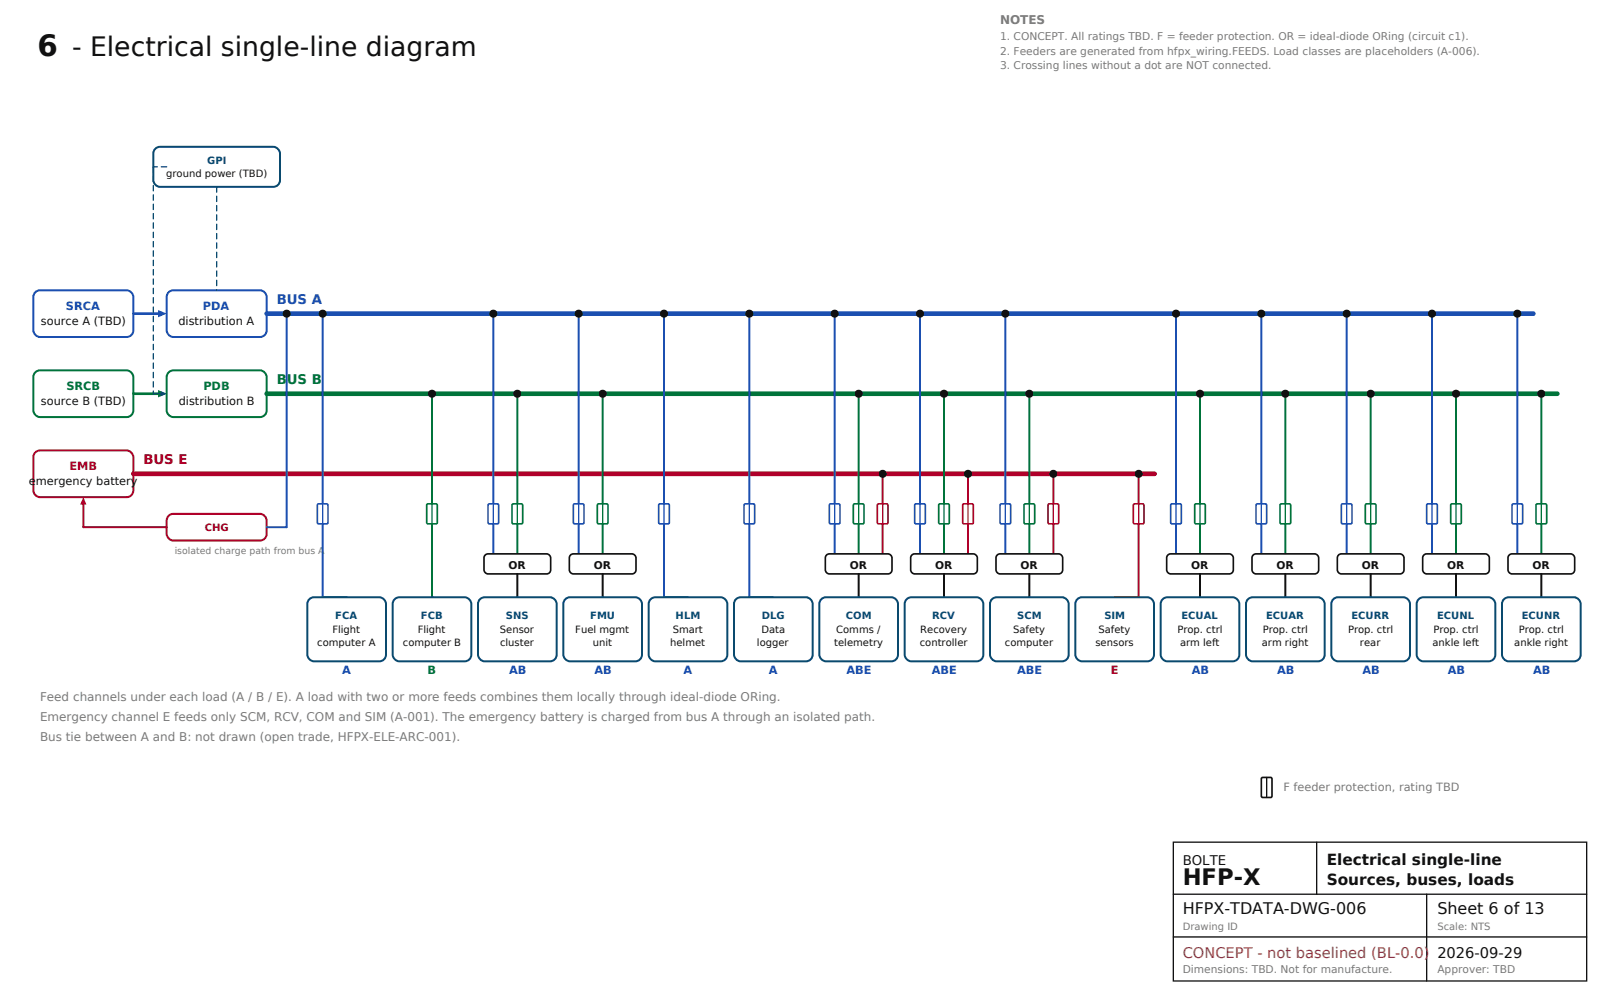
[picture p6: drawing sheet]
<svg xmlns="http://www.w3.org/2000/svg" width="635mm" height="397mm" viewBox="0 0 635 397" stroke-linecap="round" stroke-linejoin="round" font-family="sans-serif">
<g fill="#fff" stroke="#1b4fb0" stroke-width=".79" stroke-linecap="butt">
<path d="M14.2 115.7l1.7-.6h34.4l1.1 .3 .9 .8 .6 1.5v13.3l-.3 1.1-1.2 1.2-1.1 .3h-34.4l-1.2-.3-.9-.8-.6-1.5v-13.3l.3-1.1z"/>
<path d="M67.1 115.7l1.7-.6h34.4l1.2 .3 .9 .8 .5 1.5v13.3l-.2 1.1-1.2 1.2-1.2 .3h-34.4l-1.2-.3-.9-.8-.6-1.5v-13.3l.3-1.1z"/>
</g>
<g fill="#fff" stroke="#00733a" stroke-width=".79" stroke-linecap="butt">
<path d="M14.2 147.4l1.7-.6h34.4l1.1 .4 .9 .8 .6 1.5v13.2l-.3 1.2-1.2 1.2-1.1 .3h-34.4l-1.2-.4-.9-.7-.6-1.6v-13.2l.3-1.2z"/>
<path d="M67.1 147.4l1.7-.6h34.4l1.2 .4 .9 .8 .5 1.5v13.2l-.2 1.2-1.2 1.2-1.2 .3h-34.4l-1.2-.4-.9-.7-.6-1.6v-13.2l.3-1.2z"/>
</g>
<path d="M14.2 179.2l1.7-.6h34.4l1.1 .3 .9 .8 .6 1.5v13.3l-.3 1.1-1.2 1.2-1.1 .3h-34.4l-1.2-.3-.9-.8-.6-1.5v-13.3l.3-1.1z" fill="#fff" stroke="#b0002a" stroke-width=".79" stroke-linecap="butt"/>
<path d="M61.4 59.2l.9-.7 1.2-.3 45.6 .1 1 .6 1 1.4v11.7l-1 1.5-1.6 .6-45.6-.1-1.5-1-.5-1.6v-10.5z" fill="#fff" stroke="#0a4a6e" stroke-width=".79" stroke-linecap="butt"/>
<path d="M52.9 124.4h11" fill="none" stroke="#1b4fb0" stroke-width="1.1"/>
<path d="M62.7 122.9l3.4 1.5-3.4 1.4z" fill="#1b4fb0"/>
<path d="M52.9 156.1h11" fill="none" stroke="#00733a" stroke-width="1.1"/>
<path d="M62.7 154.6l3.4 1.5-3.4 1.5z" fill="#00733a"/>
<path d="M60.9 66.1v90M66.1 66.1h-5.2M86 74.1v41" fill="none" stroke="#0a4a6e" stroke-width=".53" stroke-dasharray="2.1 1.6"/>
<path d="M60.9 156.1h3.7" fill="none" stroke="#0a4a6e" stroke-width=".53"/>
<path d="M63.7 155.1l2.4 1-2.4 1z" fill="#0a4a6e"/>
<path d="M105.8 124.4h502.7" fill="none" stroke="#1b4fb0" stroke-width="1.9"/>
<path d="M105.8 156.1h512.3" fill="none" stroke="#00733a" stroke-width="1.9"/>
<path d="M52.9 187.9h405.4" fill="none" stroke="#b0002a" stroke-width="1.9"/>
<path d="M113.8 124.4v84.6" fill="none" stroke="#1b4fb0" stroke-width=".79"/>
<circle cx="113.8" cy="124.4" r="1.6" fill="#111"/>
<path d="M67.1 204.3l1.7-.6 35 .1 1 .6 1 1.5v6.4l-1 1.4-1.6 .6-35-.1-1.5-1-.6-1.5 .1-5.9z" fill="#fff" stroke="#b0002a" stroke-width=".79" stroke-linecap="butt"/>
<path d="M105.8 209h8" fill="none" stroke="#1b4fb0" stroke-width=".79"/>
<path d="M33.1 199v10h33" fill="none" stroke="#b0002a" stroke-width=".79"/>
<path d="M33.1 197.1l1.2 3h-2.5z" fill="#b0002a"/>
<path d="M128.1 124.4v112.4" fill="none" stroke="#1b4fb0" stroke-width=".79"/>
<circle cx="128" cy="124.4" r="1.6" fill="#111"/>
<path d="M126 200l.5-.2h3.1l.5 .2 .1 7.2-.3 .4-3.4 .1-.5-.3z" fill="#fff" stroke="#1b4fb0" stroke-width=".66" stroke-linecap="butt"/>
<path d="M128.1 199.8v7.9" fill="none" stroke="#1b4fb0" stroke-width=".53"/>
<path d="M128.1 236.8h9.5" fill="none" stroke="#1b4fb0" stroke-width=".79"/>
<path d="M122.6 237.8l.9-.7 1.1-.3h25.9l1.7 .7 .7 .9 .3 1v20.2l-.6 1.6-.9 .7-1.2 .3h-25.9l-1.6-.7-.8-.9-.2-1v-20.2z" fill="#fff" stroke="#0a4a6e" stroke-width=".79" stroke-linecap="butt"/>
<path d="M171.4 156.1v80.7" fill="none" stroke="#00733a" stroke-width=".79"/>
<circle cx="171.4" cy="156.1" r="1.6" fill="#111"/>
<path d="M169.4 200l.5-.2h3.1l.5 .2 .1 7.2-.3 .4-3.4 .1-.5-.3z" fill="#fff" stroke="#00733a" stroke-width=".66" stroke-linecap="butt"/>
<path d="M171.4 199.8v7.9" fill="none" stroke="#00733a" stroke-width=".53"/>
<circle cx="171.5" cy="236.8" r=".4" fill="#00733a"/>
<path d="M156.4 237.8l.9-.7 1.2-.3h25.9l1.7 .7 .7 .9 .3 1v20.2l-.6 1.6-.9 .7-1.2 .3h-25.9l-1.7-.7-.7-.9-.3-1v-20.2z" fill="#fff" stroke="#0a4a6e" stroke-width=".79" stroke-linecap="butt"/>
<path d="M195.8 124.4v95.2" fill="none" stroke="#1b4fb0" stroke-width=".79"/>
<circle cx="195.8" cy="124.4" r="1.6" fill="#111"/>
<path d="M193.9 199.8h3.5l.4 .2 .1 7.2-.3 .4-3.4 .1-.5-.3v-7.1z" fill="#fff" stroke="#1b4fb0" stroke-width=".66" stroke-linecap="butt"/>
<path d="M195.8 199.8v7.9" fill="none" stroke="#1b4fb0" stroke-width=".53"/>
<path d="M205.3 156.1v63.5" fill="none" stroke="#00733a" stroke-width=".79"/>
<circle cx="205.3" cy="156.1" r="1.6" fill="#111"/>
<path d="M203.3 200l.4-.2h3.2l.5 .2v7.2l-.2 .4-3.5 .1-.4-.3z" fill="#fff" stroke="#00733a" stroke-width=".66" stroke-linecap="butt"/>
<path d="M205.3 199.8v7.9" fill="none" stroke="#00733a" stroke-width=".53"/>
<path d="M192.4 220.3l1.3-.7 23.8 .1 .7 .6 .3 .9v4.8a1.59 1.59 0 0 1-1.5 1.5l-23.8-.1-.8-.6-.3-.8v-4.8z" fill="#fff" stroke="#111" stroke-width=".66" stroke-linecap="butt"/>
<path d="M205.3 227.5v9.3" fill="none" stroke="#111" stroke-width=".79"/>
<path d="M190.3 237.8l.9-.7 1.2-.3h25.9l1.6 .7 .8 .9 .2 1v20.2l-.6 1.6-.9 .7-1.1 .3h-25.9l-1.7-.7-.7-.9-.3-1v-20.2z" fill="#fff" stroke="#0a4a6e" stroke-width=".79" stroke-linecap="butt"/>
<path d="M229.7 124.4v95.2" fill="none" stroke="#1b4fb0" stroke-width=".79"/>
<circle cx="229.6" cy="124.4" r="1.6" fill="#111"/>
<path d="M227.8 199.8h3.4l.5 .2 .1 7.2-.3 .4-3.4 .1-.5-.3-.1-7.1z" fill="#fff" stroke="#1b4fb0" stroke-width=".66" stroke-linecap="butt"/>
<path d="M229.7 199.8v7.9" fill="none" stroke="#1b4fb0" stroke-width=".53"/>
<path d="M239.2 156.1v63.5" fill="none" stroke="#00733a" stroke-width=".79"/>
<circle cx="239.2" cy="156.1" r="1.6" fill="#111"/>
<path d="M237.3 199.8h3.5l.4 .2 .1 7.2-.3 .4-3.4 .1-.5-.3v-7.1z" fill="#fff" stroke="#00733a" stroke-width=".66" stroke-linecap="butt"/>
<path d="M239.2 199.8v7.9" fill="none" stroke="#00733a" stroke-width=".53"/>
<path d="M226.3 220.3l1.2-.7 23.8 .1 .8 .6 .3 .9v4.8a1.59 1.59 0 0 1-1.6 1.5l-23.8-.1-.7-.6-.3-.8v-4.8z" fill="#fff" stroke="#111" stroke-width=".66" stroke-linecap="butt"/>
<path d="M239.2 227.5v9.3" fill="none" stroke="#111" stroke-width=".79"/>
<path d="M224.2 237.8l.9-.7 1.1-.3h25.9l1.7 .7 .7 .9 .3 1v20.2l-.6 1.6-.9 .7-1.2 .3h-25.9l-1.6-.7-.8-.9-.2-1v-20.2z" fill="#fff" stroke="#0a4a6e" stroke-width=".79" stroke-linecap="butt"/>
<path d="M263.5 124.4v112.4" fill="none" stroke="#1b4fb0" stroke-width=".79"/>
<circle cx="263.5" cy="124.4" r="1.6" fill="#111"/>
<path d="M261.7 199.8h3.4l.5 .2v7.2l-.2 .4-3.5 .1-.4-.3-.1-7.1z" fill="#fff" stroke="#1b4fb0" stroke-width=".66" stroke-linecap="butt"/>
<path d="M263.5 199.8v7.9" fill="none" stroke="#1b4fb0" stroke-width=".53"/>
<path d="M263.5 236.8h9.5" fill="none" stroke="#1b4fb0" stroke-width=".79"/>
<path d="M258 237.8l.9-.7 1.2-.3h25.9l1.7 .7 .7 .9 .3 1v20.2l-.6 1.6-.9 .7-1.2 .3h-25.9l-1.7-.7-.7-.9-.3-1v-20.2z" fill="#fff" stroke="#0a4a6e" stroke-width=".79" stroke-linecap="butt"/>
<path d="M297.4 124.4v112.4" fill="none" stroke="#1b4fb0" stroke-width=".79"/>
<circle cx="297.4" cy="124.4" r="1.6" fill="#111"/>
<path d="M295.5 199.8h3.5l.4 .2 .1 7.2-.3 .4-3.4 .1-.5-.3v-7.1z" fill="#fff" stroke="#1b4fb0" stroke-width=".66" stroke-linecap="butt"/>
<path d="M297.4 199.8v7.9" fill="none" stroke="#1b4fb0" stroke-width=".53"/>
<path d="M297.4 236.8h9.5" fill="none" stroke="#1b4fb0" stroke-width=".79"/>
<path d="M291.9 237.8l.9-.7 1.2-.3h25.9l1.6 .7 .8 .9 .2 1v20.2l-.6 1.6-.9 .7-1.1 .3h-25.9l-1.7-.7-.7-.9-.3-1v-20.2z" fill="#fff" stroke="#0a4a6e" stroke-width=".79" stroke-linecap="butt"/>
<path d="M331.3 124.4v95.2" fill="none" stroke="#1b4fb0" stroke-width=".79"/>
<circle cx="331.2" cy="124.4" r="1.6" fill="#111"/>
<path d="M329.2 200l.5-.2h3.1l.5 .2 .1 7.2-.3 .4-3.4 .1-.5-.3z" fill="#fff" stroke="#1b4fb0" stroke-width=".66" stroke-linecap="butt"/>
<path d="M331.3 199.8v7.9" fill="none" stroke="#1b4fb0" stroke-width=".53"/>
<path d="M340.8 156.1v63.5" fill="none" stroke="#00733a" stroke-width=".79"/>
<circle cx="340.8" cy="156.1" r="1.6" fill="#111"/>
<path d="M338.7 200l.5-.2h3.2l.4 .2 .1 7.2-.3 .4-3.4 .1-.5-.3z" fill="#fff" stroke="#00733a" stroke-width=".66" stroke-linecap="butt"/>
<path d="M340.8 199.8v7.9" fill="none" stroke="#00733a" stroke-width=".53"/>
<path d="M350.3 187.9v31.7" fill="none" stroke="#b0002a" stroke-width=".79"/>
<circle cx="350.3" cy="187.9" r="1.6" fill="#111"/>
<path d="M348.5 199.8h3.4l.5 .2v7.2l-.2 .4-3.5 .1-.4-.3-.1-7.1z" fill="#fff" stroke="#b0002a" stroke-width=".66" stroke-linecap="butt"/>
<path d="M350.3 199.8v7.9" fill="none" stroke="#b0002a" stroke-width=".53"/>
<path d="M327.9 220.3l1.2-.7 23.8 .1 .8 .6 .3 .9v4.8a1.59 1.59 0 0 1-1.6 1.5l-23.8-.1-.7-.6-.3-.8v-4.8z" fill="#fff" stroke="#111" stroke-width=".66" stroke-linecap="butt"/>
<path d="M340.8 227.5v9.3" fill="none" stroke="#111" stroke-width=".79"/>
<path d="M325.8 237.8l.9-.7 1.1-.3h25.9l1.7 .7 .7 .9 .3 1v20.2l-.6 1.6-.9 .7-1.2 .3h-25.9l-1.6-.7-.8-.9-.2-1v-20.2z" fill="#fff" stroke="#0a4a6e" stroke-width=".79" stroke-linecap="butt"/>
<path d="M365.1 124.4v95.2" fill="none" stroke="#1b4fb0" stroke-width=".79"/>
<circle cx="365.1" cy="124.4" r="1.6" fill="#111"/>
<path d="M363.1 200l.4-.2h3.2l.5 .2v7.2l-.2 .4-3.5 .1-.4-.3z" fill="#fff" stroke="#1b4fb0" stroke-width=".66" stroke-linecap="butt"/>
<path d="M365.1 199.8v7.9" fill="none" stroke="#1b4fb0" stroke-width=".53"/>
<path d="M374.6 156.1v63.5" fill="none" stroke="#00733a" stroke-width=".79"/>
<circle cx="374.6" cy="156.1" r="1.6" fill="#111"/>
<path d="M372.8 199.8h3.4l.5 .2 .1 7.2-.3 .4-3.4 .1-.5-.3-.1-7.1z" fill="#fff" stroke="#00733a" stroke-width=".66" stroke-linecap="butt"/>
<path d="M374.6 199.8v7.9" fill="none" stroke="#00733a" stroke-width=".53"/>
<path d="M384.2 187.9v31.7" fill="none" stroke="#b0002a" stroke-width=".79"/>
<circle cx="384.2" cy="187.9" r="1.6" fill="#111"/>
<path d="M382.1 200l.5-.2h3.2l.4 .2 .1 7.2-.3 .4-3.4 .1-.5-.3z" fill="#fff" stroke="#b0002a" stroke-width=".66" stroke-linecap="butt"/>
<path d="M384.2 199.8v7.9" fill="none" stroke="#b0002a" stroke-width=".53"/>
<path d="M361.7 220.3l1.3-.7 23.8 .1 .8 .6 .3 .9v4.8a1.59 1.59 0 0 1-1.6 1.5l-23.8-.1-.8-.6-.3-.8v-4.8z" fill="#fff" stroke="#111" stroke-width=".66" stroke-linecap="butt"/>
<path d="M374.6 227.5v9.3" fill="none" stroke="#111" stroke-width=".79"/>
<path d="M359.6 237.8l.9-.7 1.2-.3h25.9l1.7 .7 .7 .9 .3 1v20.2l-.6 1.6-.9 .7-1.2 .3h-25.9l-1.7-.7-.7-.9-.3-1v-20.2z" fill="#fff" stroke="#0a4a6e" stroke-width=".79" stroke-linecap="butt"/>
<path d="M399 124.4v95.2" fill="none" stroke="#1b4fb0" stroke-width=".79"/>
<circle cx="399" cy="124.4" r="1.6" fill="#111"/>
<path d="M396.9 200l.5-.2h3.2l.4 .2 .1 7.2-.3 .4-3.4 .1-.5-.3z" fill="#fff" stroke="#1b4fb0" stroke-width=".66" stroke-linecap="butt"/>
<path d="M399 199.8v7.9" fill="none" stroke="#1b4fb0" stroke-width=".53"/>
<path d="M408.5 156.1v63.5" fill="none" stroke="#00733a" stroke-width=".79"/>
<circle cx="408.5" cy="156.1" r="1.6" fill="#111"/>
<path d="M406.7 199.8h3.4l.5 .2v7.2l-.2 .4-3.5 .1-.4-.3-.1-7.1z" fill="#fff" stroke="#00733a" stroke-width=".66" stroke-linecap="butt"/>
<path d="M408.5 199.8v7.9" fill="none" stroke="#00733a" stroke-width=".53"/>
<path d="M418 187.9v31.7" fill="none" stroke="#b0002a" stroke-width=".79"/>
<circle cx="418" cy="187.9" r="1.6" fill="#111"/>
<path d="M416.2 199.8h3.4l.5 .2 .1 7.2-.3 .4-3.4 .1-.5-.3-.1-7.1z" fill="#fff" stroke="#b0002a" stroke-width=".66" stroke-linecap="butt"/>
<path d="M418 199.8v7.9" fill="none" stroke="#b0002a" stroke-width=".53"/>
<path d="M395.6 220.3l1.3-.7 23.8 .1 .7 .6 .3 .9v4.8a1.59 1.59 0 0 1-1.5 1.5l-23.8-.1-.8-.6-.3-.8v-4.8z" fill="#fff" stroke="#111" stroke-width=".66" stroke-linecap="butt"/>
<path d="M408.5 227.5v9.3" fill="none" stroke="#111" stroke-width=".79"/>
<path d="M393.5 237.8l.9-.7 1.2-.3h25.9l1.6 .7 .8 .9 .2 1v20.2l-.6 1.6-.9 .7-1.1 .3h-25.9l-1.7-.7-.7-.9-.3-1v-20.2z" fill="#fff" stroke="#0a4a6e" stroke-width=".79" stroke-linecap="butt"/>
<path d="M451.9 187.9v48.9" fill="none" stroke="#b0002a" stroke-width=".79"/>
<circle cx="451.9" cy="187.9" r="1.6" fill="#111"/>
<path d="M449.9 200l.4-.2h3.2l.5 .2v7.2l-.2 .4-3.5 .1-.4-.3z" fill="#fff" stroke="#b0002a" stroke-width=".66" stroke-linecap="butt"/>
<path d="M451.9 199.8v7.9" fill="none" stroke="#b0002a" stroke-width=".53"/>
<path d="M442.4 236.8h9.5" fill="none" stroke="#b0002a" stroke-width=".79"/>
<path d="M427.4 237.8l.9-.7 1.1-.3h25.9l1.7 .7 .7 .9 .3 1v20.2l-.6 1.6-.9 .7-1.2 .3h-25.9l-1.6-.7-.8-.9-.2-1v-20.2z" fill="#fff" stroke="#0a4a6e" stroke-width=".79" stroke-linecap="butt"/>
<path d="M466.7 124.4v95.2" fill="none" stroke="#1b4fb0" stroke-width=".79"/>
<circle cx="466.7" cy="124.4" r="1.6" fill="#111"/>
<path d="M464.9 199.8h3.4l.5 .2v7.2l-.2 .4-3.5 .1-.4-.3-.1-7.1z" fill="#fff" stroke="#1b4fb0" stroke-width=".66" stroke-linecap="butt"/>
<path d="M466.7 199.8v7.9" fill="none" stroke="#1b4fb0" stroke-width=".53"/>
<path d="M476.2 156.1v63.5" fill="none" stroke="#00733a" stroke-width=".79"/>
<circle cx="476.2" cy="156.1" r="1.6" fill="#111"/>
<path d="M474.2 200l.5-.2h3.1l.5 .2 .1 7.2-.3 .4-3.4 .1-.5-.3z" fill="#fff" stroke="#00733a" stroke-width=".66" stroke-linecap="butt"/>
<path d="M476.2 199.8v7.9" fill="none" stroke="#00733a" stroke-width=".53"/>
<path d="M463.3 220.3l1.3-.7 23.8 .1 .8 .6 .3 .9v4.8a1.59 1.59 0 0 1-1.6 1.5l-23.8-.1-.8-.6-.3-.8v-4.8z" fill="#fff" stroke="#111" stroke-width=".66" stroke-linecap="butt"/>
<path d="M476.2 227.5v9.3" fill="none" stroke="#111" stroke-width=".79"/>
<path d="M461.2 237.8l.9-.7 1.2-.3h25.9l1.7 .7 .7 .9 .3 1v20.2l-.6 1.6-.9 .7-1.2 .3h-25.9l-1.7-.7-.7-.9-.3-1v-20.2z" fill="#fff" stroke="#0a4a6e" stroke-width=".79" stroke-linecap="butt"/>
<path d="M500.6 124.4v95.2" fill="none" stroke="#1b4fb0" stroke-width=".79"/>
<circle cx="500.6" cy="124.4" r="1.6" fill="#111"/>
<path d="M498.7 199.8h3.5l.4 .2 .1 7.2-.3 .4-3.4 .1-.5-.3v-7.1z" fill="#fff" stroke="#1b4fb0" stroke-width=".66" stroke-linecap="butt"/>
<path d="M500.6 199.8v7.9" fill="none" stroke="#1b4fb0" stroke-width=".53"/>
<path d="M510.1 156.1v63.5" fill="none" stroke="#00733a" stroke-width=".79"/>
<circle cx="510.1" cy="156.1" r="1.6" fill="#111"/>
<path d="M508.1 200l.4-.2h3.2l.5 .2v7.2l-.2 .4-3.5 .1-.4-.3z" fill="#fff" stroke="#00733a" stroke-width=".66" stroke-linecap="butt"/>
<path d="M510.1 199.8v7.9" fill="none" stroke="#00733a" stroke-width=".53"/>
<path d="M497.2 220.3l1.3-.7 23.8 .1 .7 .6 .3 .9v4.8a1.59 1.59 0 0 1-1.5 1.5l-23.8-.1-.8-.6-.3-.8v-4.8z" fill="#fff" stroke="#111" stroke-width=".66" stroke-linecap="butt"/>
<path d="M510.1 227.5v9.3" fill="none" stroke="#111" stroke-width=".79"/>
<path d="M495.1 237.8l.9-.7 1.2-.3h25.9l1.6 .7 .8 .9 .2 1v20.2l-.6 1.6-.9 .7-1.1 .3h-25.9l-1.7-.7-.7-.9-.3-1v-20.2z" fill="#fff" stroke="#0a4a6e" stroke-width=".79" stroke-linecap="butt"/>
<path d="M534.5 124.4v95.2" fill="none" stroke="#1b4fb0" stroke-width=".79"/>
<circle cx="534.4" cy="124.4" r="1.6" fill="#111"/>
<path d="M532.4 200l.5-.2h3.1l.5 .2 .1 7.2-.3 .4-3.4 .1-.5-.3z" fill="#fff" stroke="#1b4fb0" stroke-width=".66" stroke-linecap="butt"/>
<path d="M534.5 199.8v7.9" fill="none" stroke="#1b4fb0" stroke-width=".53"/>
<path d="M544 156.1v63.5" fill="none" stroke="#00733a" stroke-width=".79"/>
<circle cx="544" cy="156.1" r="1.6" fill="#111"/>
<path d="M542.1 199.8h3.5l.4 .2 .1 7.2-.3 .4-3.4 .1-.5-.3v-7.1z" fill="#fff" stroke="#00733a" stroke-width=".66" stroke-linecap="butt"/>
<path d="M544 199.8v7.9" fill="none" stroke="#00733a" stroke-width=".53"/>
<path d="M531.1 220.3l1.2-.7 23.8 .1 .8 .6 .3 .9v4.8a1.59 1.59 0 0 1-1.6 1.5l-23.8-.1-.7-.6-.3-.8v-4.8z" fill="#fff" stroke="#111" stroke-width=".66" stroke-linecap="butt"/>
<path d="M544 227.5v9.3" fill="none" stroke="#111" stroke-width=".79"/>
<path d="M529 237.8l.9-.7 1.1-.3h25.9l1.7 .7 .7 .9 .3 1v20.2l-.6 1.6-.9 .7-1.2 .3h-25.9l-1.6-.7-.8-.9-.2-1v-20.2z" fill="#fff" stroke="#0a4a6e" stroke-width=".79" stroke-linecap="butt"/>
<path d="M568.3 124.4v95.2" fill="none" stroke="#1b4fb0" stroke-width=".79"/>
<circle cx="568.3" cy="124.4" r="1.6" fill="#111"/>
<path d="M566.5 199.8h3.4l.5 .2v7.2l-.2 .4-3.5 .1-.4-.3-.1-7.1z" fill="#fff" stroke="#1b4fb0" stroke-width=".66" stroke-linecap="butt"/>
<path d="M568.3 199.8v7.9" fill="none" stroke="#1b4fb0" stroke-width=".53"/>
<path d="M577.8 156.1v63.5" fill="none" stroke="#00733a" stroke-width=".79"/>
<circle cx="577.8" cy="156.1" r="1.6" fill="#111"/>
<path d="M575.8 200l.5-.2h3.1l.5 .2 .1 7.2-.3 .4-3.4 .1-.5-.3z" fill="#fff" stroke="#00733a" stroke-width=".66" stroke-linecap="butt"/>
<path d="M577.8 199.8v7.9" fill="none" stroke="#00733a" stroke-width=".53"/>
<path d="M564.9 220.3l1.3-.7 23.8 .1 .8 .6 .3 .9v4.8a1.59 1.59 0 0 1-1.6 1.5l-23.8-.1-.8-.6-.3-.8v-4.8z" fill="#fff" stroke="#111" stroke-width=".66" stroke-linecap="butt"/>
<path d="M577.8 227.5v9.3" fill="none" stroke="#111" stroke-width=".79"/>
<path d="M562.8 237.8l.9-.7 1.2-.3h25.9l1.7 .7 .7 .9 .3 1v20.2l-.6 1.6-.9 .7-1.2 .3h-25.9l-1.7-.7-.7-.9-.3-1v-20.2z" fill="#fff" stroke="#0a4a6e" stroke-width=".79" stroke-linecap="butt"/>
<path d="M602.2 124.4v95.2" fill="none" stroke="#1b4fb0" stroke-width=".79"/>
<circle cx="602.2" cy="124.4" r="1.6" fill="#111"/>
<path d="M600.1 200l.5-.2h3.2l.4 .2 .1 7.2-.3 .4-3.4 .1-.5-.3z" fill="#fff" stroke="#1b4fb0" stroke-width=".66" stroke-linecap="butt"/>
<path d="M602.2 199.8v7.9" fill="none" stroke="#1b4fb0" stroke-width=".53"/>
<path d="M611.7 156.1v63.5" fill="none" stroke="#00733a" stroke-width=".79"/>
<circle cx="611.7" cy="156.1" r="1.6" fill="#111"/>
<path d="M609.7 200l.4-.2h3.2l.5 .2v7.2l-.2 .4-3.5 .1-.4-.3z" fill="#fff" stroke="#00733a" stroke-width=".66" stroke-linecap="butt"/>
<path d="M611.7 199.8v7.9" fill="none" stroke="#00733a" stroke-width=".53"/>
<path d="M598.8 220.3l1.3-.7 23.8 .1 .7 .6 .3 .9v4.8a1.59 1.59 0 0 1-1.5 1.5l-23.8-.1-.8-.6-.3-.8v-4.8z" fill="#fff" stroke="#111" stroke-width=".66" stroke-linecap="butt"/>
<path d="M611.7 227.5v9.3" fill="none" stroke="#111" stroke-width=".79"/>
<path d="M596.7 237.8l.9-.7 1.2-.3h25.9l1.6 .7 .8 .9 .2 1v20.2l-.6 1.6-.9 .7-1.1 .3h-25.9l-1.7-.7-.7-.9-.3-1v-20.2z" fill="#fff" stroke="#0a4a6e" stroke-width=".79" stroke-linecap="butt"/>
<path d="M500.9 308.3l3.4-.1 .5 .3v7.1l-.2 .5-3.5 .1-.4-.3-.1-7.1z" fill="#fff" stroke="#111" stroke-width=".66" stroke-linecap="butt"/>
<path d="M502.7 308.2v8M465.7 333.9h164v55h-164zM522.6 333.9v20.6M465.7 354.5h164M566.2 354.5v34.4M465.7 371.5h164" fill="none" stroke="#111" stroke-width=".53"/>
<text font-size="11.6" fill="#111" x="14.8" y="22.2">6 - Electrical single-line diagram</text>
<text font-size="9" fill="#111" x="469.4" y="350.8">HFP-X</text>
<g font-size="6.3" fill="#111">
<text x="469.4" y="362.5">HFPX-TDATA-DWG-006</text>
<text x="570.4" y="362.5">Sheet 6 of 13</text>
</g>
<g font-size="6.1" fill="#111">
<text x="526.5" y="342.9">Electrical single-line</text>
<text x="526.5" y="350.8">Sources, buses, loads</text>
</g>
<text font-size="5.8" fill="#b36b00" x="469.4" y="379.9">CONCEPT - not baselined (BL-0.0)</text>
<text font-size="5.8" fill="#111" x="570.4" y="379.9">2026-09-29</text>
<text font-size="5.3" fill="#1b4fb0" x="109.8" y="120.6">BUS A</text>
<text font-size="5.3" fill="#00733a" x="109.8" y="152.4">BUS B</text>
<text font-size="5.3" fill="#b0002a" x="56.9" y="184.1">BUS E</text>
<text font-size="5.3" fill="#111" x="469.4" y="342.9">BOLTE</text>
<g font-size="4.8" fill="#7a7a7a">
<text x="396.9" y="9.5">NOTES</text>
<text x="15.9" y="277.8">Feed channels under each load (A / B / E). A load with two or more feeds combines them locally through ideal-diode ORing.</text>
<text x="15.9" y="285.7">Emergency channel E feeds only SCM, RCV, COM and SIM (A-001). The emergency battery is charged from bus A through an isolated path.</text>
<text x="15.9" y="293.7">Bus tie between A and B: not drawn (open trade, HFPX-ELE-ARC-001).</text>
</g>
<g font-size="4.5" fill="#1b4fb0">
<text x="26.2" y="123">SRCA</text>
<text x="80.5" y="123">PDA</text>
<text x="135.8" y="267.2">A</text>
<text x="202" y="267.2">AB</text>
<text x="235.9" y="267.2">AB</text>
<text x="271.3" y="267.2">A</text>
<text x="305.2" y="267.2">A</text>
<text x="335.9" y="267.2">ABE</text>
<text x="369.8" y="267.2">ABE</text>
<text x="403.7" y="267.2">ABE</text>
<text x="472.9" y="267.2">AB</text>
<text x="506.8" y="267.2">AB</text>
<text x="540.7" y="267.2">AB</text>
<text x="574.5" y="267.2">AB</text>
<text x="608.4" y="267.2">AB</text>
</g>
<g font-size="4.5" fill="#111">
<text x="16.3" y="128.8">source A (TBD)</text>
<text x="70.8" y="128.8">distribution A</text>
<text x="16.3" y="160.6">source B (TBD)</text>
<text x="71" y="160.6">distribution B</text>
<text x="11.4" y="192.4">emergency battery</text>
</g>
<g font-size="4.5" fill="#00733a">
<text x="26.4" y="154.8">SRCB</text>
<text x="80.7" y="154.8">PDB</text>
<text x="169.7" y="267.2">B</text>
</g>
<g font-size="4.5" fill="#b0002a">
<text x="27.5" y="186.5">EMB</text>
<text x="440.8" y="267.2">E</text>
</g>
<text font-size="4.5" fill="#7a7a7a" x="509.3" y="313.8">F feeder protection, rating TBD</text>
<g font-size="4.2" fill="#7a7a7a">
<text x="396.9" y="15.9">1. CONCEPT. All ratings TBD. F = feeder protection. OR = ideal-diode ORing (circuit c1).</text>
<text x="396.9" y="21.7">2. Feeders are generated from hfpx_wiring.FEEDS. Load classes are placeholders (A-006).</text>
<text x="396.9" y="27.5">3. Crossing lines without a dot are NOT connected.</text>
<text x="469.4" y="385.8">Dimensions: TBD. Not for manufacture.</text>
<text x="570.4" y="385.8">Approver: TBD</text>
</g>
<g font-size="4.2" fill="#111">
<text x="201.8" y="225.4">OR</text>
<text x="235.7" y="225.4">OR</text>
<text x="337.3" y="225.4">OR</text>
<text x="371.2" y="225.4">OR</text>
<text x="405" y="225.4">OR</text>
<text x="472.8" y="225.4">OR</text>
<text x="506.6" y="225.4">OR</text>
<text x="540.5" y="225.4">OR</text>
<text x="574.4" y="225.4">OR</text>
<text x="608.2" y="225.4">OR</text>
</g>
<g font-size="4" fill="#0a4a6e">
<text x="82.3" y="64.9">GPI</text>
<text x="133.1" y="245.6">FCA</text>
<text x="167.1" y="245.6">FCB</text>
<text x="200.8" y="245.6">SNS</text>
<text x="234.2" y="245.6">FMU</text>
<text x="268.2" y="245.6">HLM</text>
<text x="302.3" y="245.6">DLG</text>
<text x="335.7" y="245.6">COM</text>
<text x="370" y="245.6">RCV</text>
<text x="403.7" y="245.6">SCM</text>
<text x="438.3" y="245.6">SIM</text>
<text x="468.9" y="245.6">ECUAL</text>
<text x="502.5" y="245.6">ECUAR</text>
<text x="536.4" y="245.6">ECURR</text>
<text x="570.4" y="245.6">ECUNL</text>
<text x="604" y="245.6">ECUNR</text>
</g>
<g font-size="4" fill="#111">
<text x="65.9" y="70.2">ground power (TBD)</text>
<text x="131.9" y="250.9">Flight</text>
<text x="165.8" y="250.9">Flight</text>
<text x="198.4" y="250.9">Sensor</text>
<text x="228.3" y="250.9">Fuel mgmt</text>
<text x="267" y="250.9">Smart</text>
<text x="302.2" y="250.9">Data</text>
<text x="331.9" y="250.9">Comms /</text>
<text x="365.2" y="250.9">Recovery</text>
<text x="402.1" y="250.9">Safety</text>
<text x="436" y="250.9">Safety</text>
<text x="467.3" y="250.9">Prop. ctrl</text>
<text x="501.1" y="250.9">Prop. ctrl</text>
<text x="535" y="250.9">Prop. ctrl</text>
<text x="568.9" y="250.9">Prop. ctrl</text>
<text x="602.7" y="250.9">Prop. ctrl</text>
<text x="125.9" y="256.2">computer A</text>
<text x="159.9" y="256.2">computer B</text>
<text x="198.5" y="256.2">cluster</text>
<text x="235.2" y="256.2">unit</text>
<text x="266" y="256.2">helmet</text>
<text x="300.4" y="256.2">logger</text>
<text x="331.1" y="256.2">telemetry</text>
<text x="365" y="256.2">controller</text>
<text x="398.8" y="256.2">computer</text>
<text x="434.8" y="256.2">sensors</text>
<text x="468.3" y="256.2">arm left</text>
<text x="500.8" y="256.2">arm right</text>
<text x="539.7" y="256.2">rear</text>
<text x="568.5" y="256.2">ankle left</text>
<text x="601" y="256.2">ankle right</text>
</g>
<text font-size="4" fill="#b0002a" x="81.3" y="210.4">CHG</text>
<g font-size="4" fill="#7a7a7a">
<text x="469.4" y="368.8">Drawing ID</text>
<text x="570.4" y="368.8">Scale: NTS</text>
</g>
<text font-size="3.7" fill="#7a7a7a" x="69.3" y="219.6">isolated charge path from bus A</text>
</svg>
